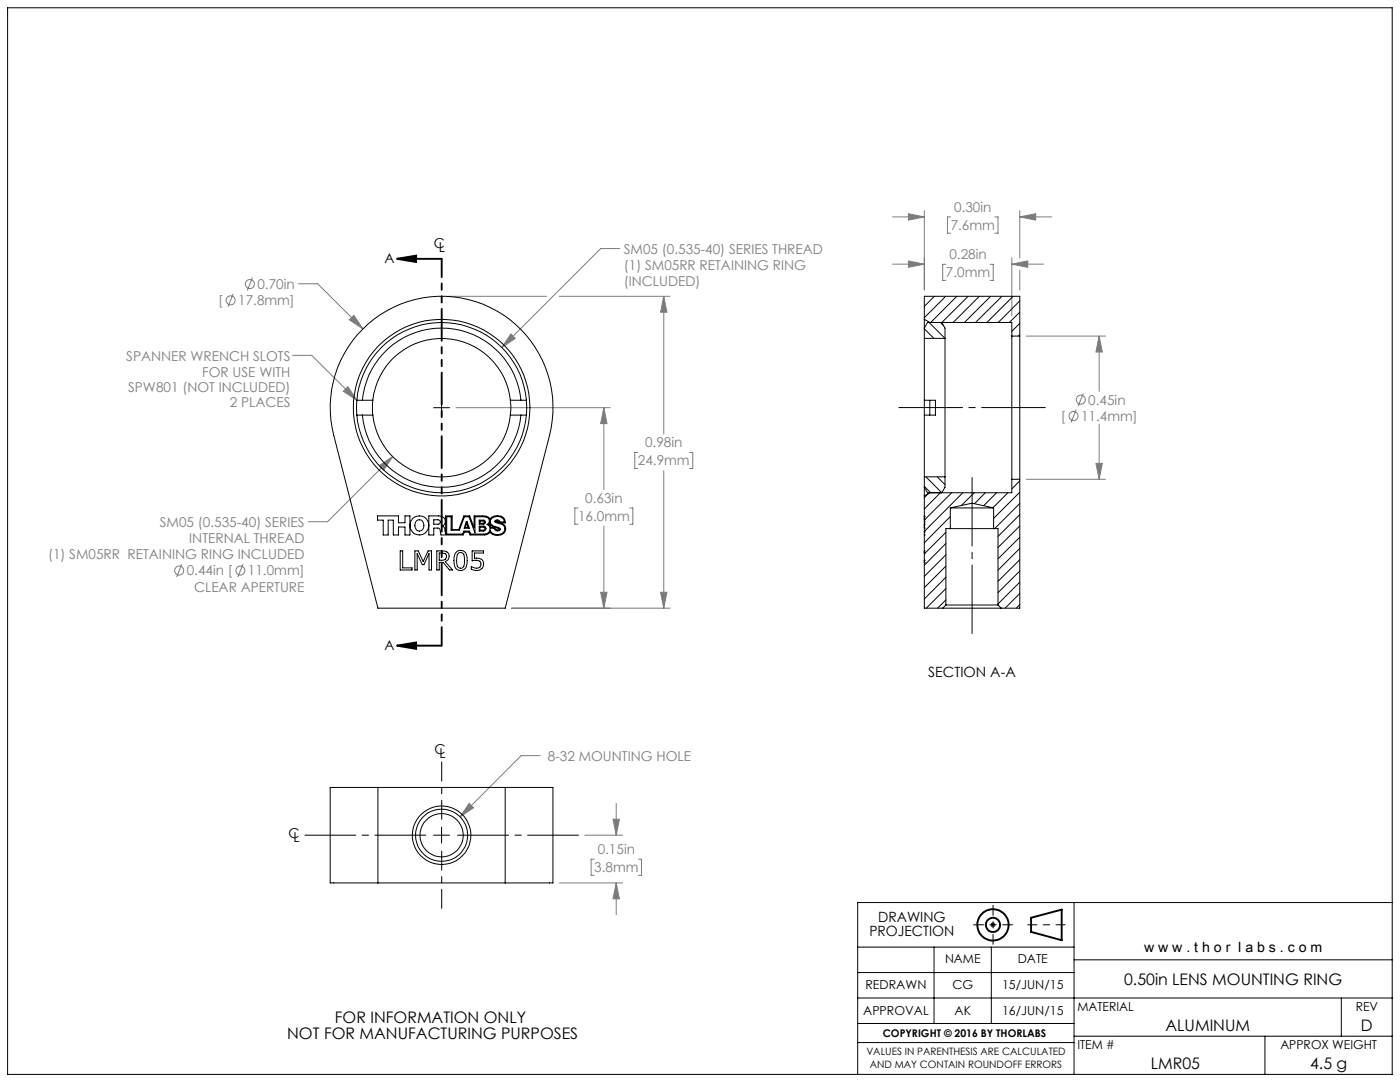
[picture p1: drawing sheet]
<svg xmlns="http://www.w3.org/2000/svg" width="279mm" height="216mm" viewBox="0 0 279 216" stroke-linecap="round" stroke-linejoin="round" font-family="sans-serif">
<g fill="none" stroke="#000" stroke-width=".2">
<path d="M1.5 1.6h276.3v212.8h-276.3zM88.1 79.8v3.1M86.5 81.4h3.2M86.5 166.7h3.2M88.1 165.1v3.1M171.2 199.1h106.6M171.2 189h43.1M171.2 194.1h43.1M186.4 189v15.2M197.7 184.5h.9M197.8 184.2l.7 .7M197.8 189v15.2"/>
<path d="M198.2 184v1M198.5 184.2l-.7 .7M214.3 180.1v34.3M214.3 191.5h63.5M267.7 199.1v7.7M277.8 180.1h-106.6v34.3M171.2 204.2h43.1M171.2 208h43.1M214.3 206.8h63.5M252.4 206.8v7.6"/>
</g>
<g fill="none" stroke="#000" stroke-width=".38">
<path d="M79.2 51.6h8.9M79.2 51.6l3.8-.6v1.3zM79.2 128.8h8.9M79.2 128.8l3.8-.6v1.3zM205.8 183.1l6.1-1.6v6.1l-6.1-1.7z"/>
<circle cx="198.2" cy="184.6" r="1.42"/>
<circle cx="198.2" cy="184.6" r="3.1"/>
</g>
<path d="M205.1 184.5h7.5" fill="none" stroke="#000" stroke-width=".2" stroke-dasharray="15.2 1.3 1.3 1.3" stroke-dashoffset="13.4"/>
<path d="M194.3 184.5h7.8M198.2 180.6v7.8" fill="none" stroke="#000" stroke-width=".2" stroke-dasharray="15.2 1.3 1.3 1.3" stroke-dashoffset="13.2"/>
<g fill="none" stroke="#7d7d7d" stroke-width=".2">
<path d="M46.5 58.6l-1 2.6M50.4 55.4l-1 2.6M59.6 56.6h3.8l9 9M89.4 59.1h19.7M111.6 59.1h22.1M123.7 49.6h-3.8l-19.7 19.7M132.5 59.1v27.5M132.5 59.1l.6 3.2h-1.3zM178.1 43.3h6.4M178.1 52.7h6.4M181.3 42.7l3.2 .6-3.2 .6zM181.3 52.1l3.2 .6-3.2 .6z"/>
<path d="M184.5 42v15.9M188.8 52.7h-.7v3.3h.7M189.7 43.3h-.6v3.2h.6M197.6 52.7h.6v3.3h-.6M198.5 43.3h.7v3.2h-.7M201.9 51.4v11.7M201.9 52.7h6.4M201.9 52.7l3.2-.6v1.2zM203.5 43.3h6.4M203.5 42v9.4M203.5 54v3.9M203.5 43.3l3.2-.6v1.2z"/>
<path d="M58.4 70.9h3.8l9 9M68.5 78.1l.9-.9 1.8 2.7zM69.7 63.8l.9-.9 1.8 2.7zM102 66.6l.8 .9-2.6 1.8zM204.8 67.1h15.8M216.2 78.5l-1 2.5M219.4 67.1v11M219.4 67.1l.6 3.1h-1.3zM75.7 92.9l2.7-1.8-1.8 2.7zM78.4 91.1l-13 13h-3.8M91 81.4h30.8M120.5 81.4v16.3"/>
<path d="M120.5 81.4l.6 3.1h-1.2zM127.3 90.3h-.6v3.2h.6M132.5 93.9v27.5M137.6 90.3h.7v3.2h-.7M204.8 95.6h15.8M214.8 81.7l-1.1 2.6M218.7 92.5h1.3l-.6 3.1zM219.4 84.6v11M36.3 112.6l-1.1 2.5M48.5 112.6l-1.1 2.5M115.4 101.4h-.7v3.2h.7M119.9 118.2h1.2l-.6 3.2z"/>
<path d="M120.5 105v16.4M125.7 101.4h.6v3.2h-.6M131.8 118.2h1.3l-.6 3.2zM102.1 121.4h31.6M107.8 150.8h-3.8l-12.2 12.2M93.6 160.3l.9 .9-2.7 1.8zM111.6 176.2h12.6M116.7 166.7h7.5M118.6 171.4h-.6v3.3h.6M122.3 163.5h1.3l-.6 3.2zM123 160.3v6.4M123 176.2v6.3"/>
<path d="M123 176.2l.6 3.2h-1.3zM127.4 171.4h.6v3.3h-.6"/>
<circle cx="46" cy="59.9" r=".89"/>
<circle cx="49.9" cy="56.7" r=".91"/>
<circle cx="215.7" cy="79.7" r=".92"/>
<circle cx="214.3" cy="83" r=".91"/>
<circle cx="35.8" cy="113.8" r=".89"/>
<circle cx="48" cy="113.8" r=".91"/>
</g>
<path d="M88.2 163.5v-11.5M88.2 169.8v11.5" fill="none" stroke="#000" stroke-width=".2" stroke-dasharray="15.2 1.3 1.3 1.3" stroke-dashoffset="11.4"/>
<path d="M85 166.6h-24.2M91.3 166.6h24.2" fill="none" stroke="#000" stroke-width=".2" stroke-dasharray="15.2 1.3 1.3 1.3" stroke-dashoffset="5.1"/>
<path d="M208.6 81.3h-29.2" fill="none" stroke="#000" stroke-width=".2" stroke-dasharray="15.2 1.3 1.3 1.3" stroke-dashoffset="2.5"/>
<path d="M194 95.3v31.1" fill="none" stroke="#000" stroke-width=".2" stroke-dasharray="15.2 1.3 1.3 1.3" stroke-dashoffset="1.6"/>
<path d="M88.2 51.6v77.2" fill="none" stroke="#000" stroke-width=".38" stroke-dasharray="6.3 1.3 1.3 1.3 1.3 1.3" stroke-dashoffset="2.7"/>
<path d="M79.2 51.6l3.8-.6v1.3zM79.2 128.8l3.8-.6v1.3z" fill="#000"/>
<g fill="#7d7d7d">
<path d="M68.5 78.1l.9-.9 1.8 2.7z"/>
<path d="M120.5 81.4l.6 3.1h-1.2zM119.9 118.2h1.2l-.6 3.2zM131.8 118.2h1.3l-.6 3.2zM132.5 59.1l.6 3.2h-1.3zM102 66.6l-1.8 2.7 2.6-1.8zM69.7 63.8l2.7 1.8-1.8-2.7zM75.7 92.9l.9 .9 1.8-2.7zM93.6 160.3l-1.8 2.7 2.7-1.8zM122.3 163.5h1.3l-.6 3.2zM123 176.2l.6 3.2h-1.3zM219.4 67.1l.6 3.1h-1.3zM218.7 92.5h1.3l-.6 3.1zM181.3 42.7l3.2 .6-3.2 .6zM203.5 43.3l3.2-.6v1.2zM181.3 52.1l3.2 .6-3.2 .6zM201.9 52.7l3.2-.6v1.2z"/>
</g>
<g fill="none" stroke="#000" stroke-width=".2">
<path d="M186.5 59.1l-2 2M188.7 59.1l-4.2 4.3M191 59.1l-5.3 5.2M193.2 59.1l-5.2 5.2 .6 1.2v2M195.4 59.1l-5.2 5.2M197.7 59.1l-5.2 5.2M200 59.1l-5.3 5.2M202.2 59.1l-5.2 5.2M71.2 79.9a17 17 0 0 1 16.9-15.6 17 17 0 0 1 17 15.6M71.2 79.9v2.9M71.2 79.9h3.2M72.3 79.9a15.9 15.9 0 0 1 15.8-14.4 15.9 15.9 0 0 1 15.9 14.4"/>
<path d="M72.4 65.7a22.2 22.2 0 0 1 26.7-3.7 22.2 22.2 0 0 1 10.6 24.9l-8.9 34.5h-25.4l-8.8-34.5a22.2 22.2 0 0 1 5.8-21.2zM74.4 79.9a13.8 13.8 0 0 1 13.7-12.4 13.8 13.8 0 0 1 13.7 12.4M74.4 79.9v2.9M101.8 79.9l.2 1.1-.2 1.8M101.8 79.9h3.3M105.1 79.9v2.9M184.5 65.6l1.9 1.9M184.5 79.9h2.2v2.9h-2.2M184.5 67.5v12.4M184.5 79.9v2.9M184.5 63.7v1.8M184.5 67.5h4.1"/>
<path d="M184.5 63.7v-4.6h19v8M184.5 65.5v2M184.5 65.5l.6-1.2h16.8v2.8M184.5 63.7l1.1 .6M185.4 64.3l3.2 3.2M185.6 79.9v2.9M187.7 64.3l.6 .7M188.6 67.5v27.6M201.9 67.1v28.5M201.9 67.1h1.6M203.5 67.1v28.5M203.5 60l-4.3 4.3"/>
<path d="M203.5 62.3l-2.1 2M203.5 64.5l-1.6 1.6M203.5 66.8l-.3 .3M71.2 82.8a17 17 0 0 0 16.9 15.5 17 17 0 0 0 17-15.5M71.2 82.8h3.2M72.3 82.8a15.9 15.9 0 0 0 15.8 14.4 15.9 15.9 0 0 0 15.9-14.4M74.4 82.8a13.8 13.8 0 0 0 13.7 12.4 13.8 13.8 0 0 0 13.7-12.4M101.8 82.8h3.3M184.5 97l1.2 1.3M184.5 82.8v12.3M184.5 97.2v1.8M184.5 99v22.4h3.6"/>
<path d="M184.5 95.1h4.1M184.5 95.1v2.1M184.8 95.1l3.2 3.2 .6-1.1v-2.1M185.2 98.5l-.7 .8M185.6 98.3l-1.1 .7M187 95.1l1.6 1.6M187.7 98.3l-3.2 3.3M189.9 98.3l-5.4 5.5M192.2 98.3l-7.7 7.7M194.4 98.3l-2.5 2.6M196.6 98.3l-2.1 2.2M198.9 98.3l-2.6 2.6"/>
<path d="M201.2 98.3l-3 3M201.9 95.6v2.7h-16.8l-.6-1.1M201.9 95.6h1.6M203.5 95.6v25.8h-3.7M203.5 96l-1.6 1.5M203.5 98.2l-5.2 5.2M75.4 102.9h4.1v1.4h1.3v-1.4h1v3.9h-1v-1.6h-1.3v1.6h-1v-3h-1v3h-1v-3h-1.1zM79.9 109.9h.5v3.4h1.8v.4h-2.3zM82.8 109.9h.7l1 2.1 .9-2.1h.7v3.8h-.5v-3.2l-1 2.2h-.3l-1-2.2v3.2h-.5zM83.1 103.9a.92 .92 0 0 1 1.1 0 .92 .92 0 0 1 .4 .9 .92 .92 0 0 1-.9 1.2 .92 .92 0 0 1-.9-1.2zM86.6 103.7h.8a.44 .44 0 0 1 .5 .4 .44 .44 0 0 1-.5 .5h-.8zM87.2 109.9h1a1.12 1.12 0 0 1 1.4 .8 1.12 1.12 0 0 1-.7 1.4l1.4 1.6h-.6l-1.3-1.5h-.7v1.5h-.5z"/>
<path d="M87.7 110.3a1.63 1.63 0 0 1 1.3 .4 .79 .79 0 0 1 0 .8 .79 .79 0 0 1-.8 .3h-.5zM88.3 105h.1M89.1 103.1h.9v2.7h1.7l1-2.7h.9l1.2 3.2v-3.2a3.5 3.5 0 0 1 2.6 .3l.2 .4a.83 .83 0 0 1-.4 .9 .79 .79 0 0 1 .6 .7h.8a.61 .61 0 0 0 .6 .5 .61 .61 0 0 0 .6-.4l-.2-.2a1.86 1.86 0 0 1-1.7-.9 1.12 1.12 0 0 1 1.4-1.4 1.23 1.23 0 0 1 1.3 1.1h-.9v-.1a.51 .51 0 0 0-.5-.3 .51 .51 0 0 0-.4 .4l.3 .2a1.65 1.65 0 0 1 1.7 1.2 1.55 1.55 0 0 1-1.4 1.2 1.55 1.55 0 0 1-1.6-1 1.1 1.1 0 0 1-1.4 .9h-2.5l-.2-.6h-1.1l-.3 .6h-3.2zM91 110.2a1.27 1.27 0 0 1 1.4-.3 1.27 1.27 0 0 1 .8 1.2 2.73 2.73 0 0 1-.6 2.6 1.28 1.28 0 0 1-2-1.2 3.1 3.1 0 0 1 .4-2.3zM91.5 110.4a.73 .73 0 0 1 1.1 .3l.1 .5a2.77 2.77 0 0 1-.3 2.1 .81 .81 0 0 1-1.1-.3l-.1-.5a3.2 3.2 0 0 1 .3-2.1zM93.1 104h.1l.5 1.4h-1.1zM93.1 104.4l.3 .8h-.5zM94.2 109.9h2.3v.4h-1.8v1.1h.2a1.26 1.26 0 0 1 1.7 1.1 1.26 1.26 0 0 1-1.5 1.3l-1-.2v-.5a1.2 1.2 0 0 0 1.9-.3l-.1-.6a1.53 1.53 0 0 0-1.7-.3zM95.6 105h.9a.5 .5 0 0 1 .5 .5 .5 .5 0 0 1-.5 .5h-.9zM95.6 103.8h.8a.41 .41 0 0 1 .4 .4 .41 .41 0 0 1-.4 .4h-.8zM95.8 105.2h.6a.3 .3 0 0 1 .4 .3 .3 .3 0 0 1-.4 .3h-.6zM95.8 104h.5a.24 .24 0 0 1 .4 .2 .24 .24 0 0 1-.4 .2h-.5z"/>
<path d="M97.8 104.4a1.14 1.14 0 0 0 1 .8h-.9l-.4-.5zM98.8 105.2l.8 .4a.44 .44 0 0 1-.4 .2 .44 .44 0 0 1-.4-.3zM99 104h.4l.2 .3zM99.8 104.4a1.2 1.2 0 0 1 1.2 1 1.2 1.2 0 0 1-1 1.3 1.74 1.74 0 0 1-2.2-.5 1.19 1.19 0 0 1-1.1 .6h-2.9l-.2-.6h-.9l-.3 .6h-4.4l-.2-1.2-.3-.2h-.9v1.4h-1v-3.9h1.9a1.08 1.08 0 0 1 1.3 .7 1.08 1.08 0 0 1-.5 1.4M99.8 104.4h.1M99.8 104.4h1a1.49 1.49 0 0 0-2.2-1.4l-.4 .2-.4 .4a1.27 1.27 0 0 0-1.5-.7h-1.7v2.4l-.9-2.4h-1.1l-1.1 2.8h-1.3v-2.8h-1.3v3.7l-.1-.6a.92 .92 0 0 0-.5-1M184.5 103h.1M184.5 109.9h.1M184.5 106.8h.1M184.5 112.2h.1M184.5 111.8h.1M184.5 110.3h.1"/>
<path d="M184.5 106.2h.1M184.5 105.4h.1M184.5 103.7h.1M184.5 104.1h.1M184.5 104.6h.1M188.8 106.2l-4.3 4.3M188.8 108.4l-4.3 4.4M188.8 110.7l-4.3 4.3M188.8 113l-4.3 4.3M188.8 115.2l-4.3 4.3M188.8 117.4l-3.9 4M188.8 119.7l-1.7 1.7"/>
<path d="M189.7 101.4h8.6M189.7 105.5h8.6M189.7 105.5h-.9v15.2M189.7 101.4l4.3-1 4.3 1M189.7 101.4v4.1M189.7 103.1l-5.2 5.2M189.7 105.3l-.2 .2M198.3 105.5h.9v15.2M198.3 101.4v4.1M203.5 100.5l-5 5M203.5 102.7l-4.3 4.3M203.5 105l-4.3 4.3"/>
<path d="M203.5 107.2l-4.3 4.3M203.5 109.4l-4.3 4.4M203.5 111.7l-4.3 4.3M203.5 113.9l-4.3 4.4M203.5 116.2l-4.3 4.3M203.5 118.4l-2.9 3M188.1 121.4h11.7M188.8 120.7h10.4M188.8 120.7l-.7 .7M199.2 120.7l.6 .7M203.5 120.6l-.7 .8M65.9 157.1h44.4v19.1h-44.4z"/>
<path d="M75.4 157.1v19.1M100.8 157.1v19.1"/>
<circle cx="88.1" cy="81.4" r="17.6"/>
<circle cx="83.7" cy="104.8" r="1.91"/>
<circle cx="88.1" cy="166.7" r="4.3"/>
<circle cx="88.1" cy="166.7" r="5.8"/>
<circle cx="88.1" cy="166.7" r="5.2"/>
</g>
<g font-size="3.2">
<text x="224.4" y="196.5">0.50in LENS MOUNTING RING</text>
<text x="57.3" y="207.3">NOT FOR MANUFACTURING PURPOSES</text>
<text x="66.8" y="204.2">FOR INFORMATION ONLY</text>
<text x="232.6" y="205.7">ALUMINUM</text>
<text x="271.6" y="205.8">D</text>
<text x="229.7" y="213.4">LMR05</text>
<text x="261.5" y="213.4">4.5 g</text>
</g>
<g font-size="2.8">
<text x="185.3" y="135">SECTION A-A</text>
<text x="175.2" y="183.9">DRAWING</text>
<text x="173.5" y="186.7">PROJECTION</text>
<text x="228.3" y="189.9">w w w . t h o r l a b s . c o m</text>
</g>
<g font-size="2.7" fill="#7d7d7d">
<text x="189.7" y="45.9">7.6mm</text>
<text x="190.4" y="42.3">0.30in</text>
<text x="124.5" y="50.6">SM05 (0.535-40) SERIES THREAD</text>
<text x="124.5" y="53.9">(1) SM05RR RETAINING RING</text>
<text x="189.5" y="51.7">0.28in</text>
<text x="51.4" y="57.7">0.70in</text>
<text x="124.5" y="57.1">(INCLUDED)</text>
<text x="188.8" y="55.3">7.0mm</text>
<text x="43.5" y="60.9">[</text>
<text x="47.5" y="60.9">17.8mm]</text>
<text x="25.2" y="72.1">SPANNER WRENCH SLOTS</text>
<text x="40.4" y="75.1">FOR USE WITH</text>
<text x="25.6" y="78.2">SPW801 (NOT INCLUDED)</text>
<text x="45.9" y="81.2">2 PLACES</text>
<text x="211.7" y="84">[</text>
<text x="215.8" y="84">11.4mm]</text>
<text x="217.2" y="80.7">0.45in</text>
<text x="128.7" y="89.2">0.98in</text>
<text x="127.3" y="92.9">24.9mm</text>
<text x="116.8" y="100.3">0.63in</text>
<text x="31.9" y="105.2">SM05 (0.535-40) SERIES</text>
<text x="115.4" y="104">16.0mm</text>
<text x="9.6" y="111.6">(1) SM05RR RETAINING RING INCLUDED</text>
<text x="37.8" y="108.4">INTERNAL THREAD</text>
<text x="37.3" y="114.8">0.44in [</text>
<text x="38.7" y="118.1">CLEAR APERTURE</text>
<text x="49.5" y="114.8">11.0mm]</text>
<text x="109.3" y="151.8">8-32 MOUNTING HOLE</text>
<text x="119.3" y="170.4">0.15in</text>
<text x="118.6" y="174.1">3.8mm</text>
</g>
<g font-size="2.7">
<text x="76.7" y="52.5">A</text>
<text x="86.6" y="49.5">C</text>
<text x="87.6" y="50.3">L</text>
<text x="76.7" y="129.7">A</text>
<text x="86.7" y="150.5">C</text>
<text x="87.7" y="151.2">L</text>
<text x="57.6" y="167.3">C</text>
<text x="58.6" y="168">L</text>
</g>
<g font-size="2.5">
<text x="172.7" y="197.4">REDRAWN</text>
<text x="188.6" y="192.2">NAME</text>
<text x="190.1" y="197.4">CG</text>
<text x="200" y="197.4">15/JUN/15</text>
<text x="203.1" y="192.2">DATE</text>
<text x="172.3" y="202.5">APPROVAL</text>
<text x="190.5" y="202.5">AK</text>
<text x="200" y="202.5">16/JUN/15</text>
<text x="215" y="201.7">MATERIAL</text>
<text x="270.6" y="201.7">REV</text>
<text x="215" y="209.3">ITEM #</text>
<text x="255.5" y="209.3">APPROX WEIGHT</text>
</g>
<text font-size="2.1" x="176.2" y="206.9">COPYRIGHT © 2016 BY THORLABS</text>
<g font-size="2">
<text x="172.9" y="210.6">VALUES IN PARENTHESIS ARE CALCULATED</text>
<text x="173.6" y="213.1">AND MAY CONTAIN ROUNDOFF ERRORS</text>
</g>
</svg>
